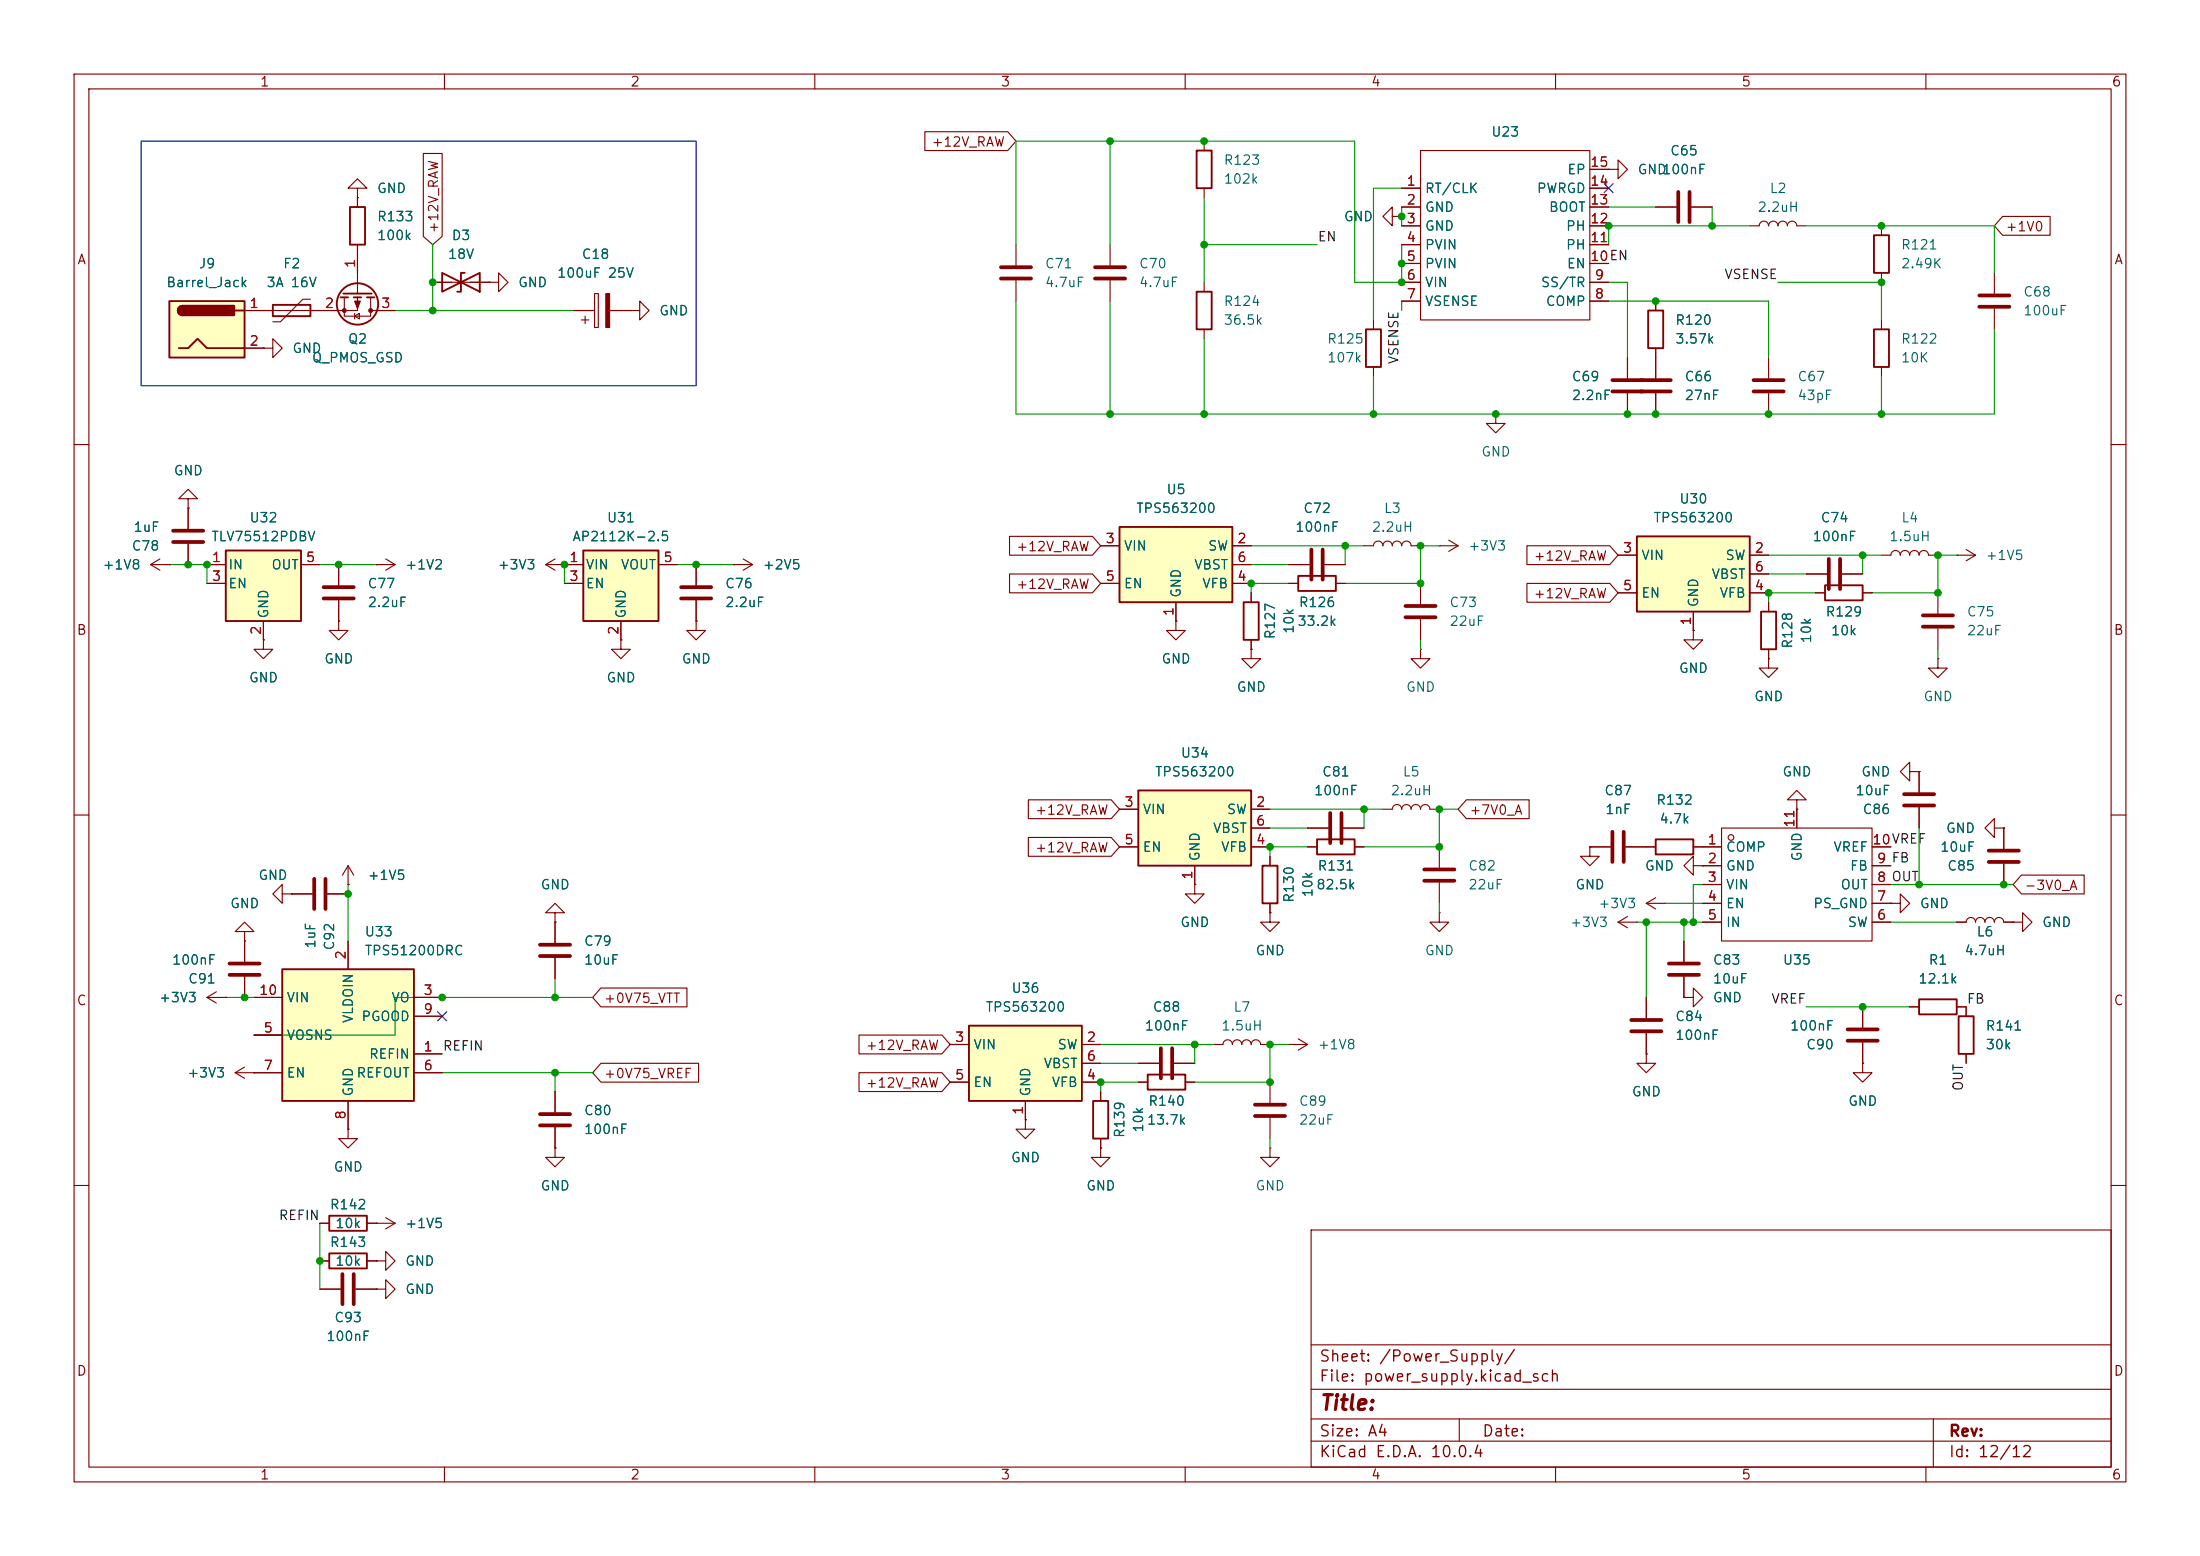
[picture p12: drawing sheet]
<svg xmlns="http://www.w3.org/2000/svg" width="297mm" height="210mm" viewBox="0 0 297 210" stroke-linecap="round" stroke-linejoin="round" font-family="sans-serif">
<g fill="none" stroke="#840000" stroke-width=".15">
<path d="M10 10h277v190h-277zM12 12h273v186h-273zM60 10v2M110 10v2M160 10v2M210 10v2M260 10v2M10 60h2M285 60h2M10 110h2M194.3 114.3v2.8M194.3 119.1v2.8"/>
<path d="M285 110h2M27.9 134.6l1.3 .8M27.9 134.6h2.6M29.2 133.9l-1.3 .7M30.5 134.6h.1M33 125.7h1.3l-1.3-1.2-1.3 1.2h1.3v1.3M33 127h.1M33 127v2.8M33 131.8v2.8M171.4 123.2v1.3h1.3l-1.3 1.2-1.2-1.2h1.2M171.4 123.2h.1M31.7 144.8l1.3 .7"/>
<path d="M31.7 144.8h2.6M33 144l-1.3 .8M34.3 144.8h.1M171.4 146.1v2.7M171.4 150.9v2.8M10 160h2M177 166h108v32h-108zM285 160h2M60 198v2M110 198v2M160 198v2M177 194.5h108"/>
<path d="M177 191.5h108M177 187.5h108M177 181.5h108M197 191.5v3M210 198v2M260 198v2M261 191.5v6.5"/>
</g>
<path d="M192.3 118.9h4M192.3 117.3h4M31 131.6h4.1M31 130h4.1M169.4 150.6h4.1M169.4 149.1h4.1" fill="none" stroke="#840000" stroke-width=".51"/>
<path d="M30.5 74.3h10.1v9.5h-10.1z" fill="#ffffc2"/>
<path d="M30.5 74.3h10.1v9.5h-10.1z" fill="none" stroke="#840000" stroke-width=".25"/>
<g fill="none" stroke="#840000" stroke-width=".15">
<path d="M35.6 47h1.2v-1.3l1.3 1.3-1.3 1.3v-1.3M35.6 47h.1M27.9 76.2h2.6M27.9 78.7h2.6M40.6 76.2h2.6M45.7 76.2v2.8M50.8 76.2h.1M50.8 76.2h2.5M52.1 75.4l1.2 .8M53.3 76.2l-1.2 .8M35.6 83.8v2.6M45.7 83.8v1.3h1.3l-1.3 1.3-1.3-1.3h1.3"/>
<path d="M45.7 83.8h.1M45.7 81v2.8M47 119.4h.1M47 116.8l-.8 1.3M47 116.8l.8 1.3M47 116.8v2.6M257.8 104.1v-1.2l-1.3 1.2 1.3 1.3v-1.3h1.3M259.1 104.1h.1M39.4 120.7h2.8M44.2 120.7h2.8"/>
</g>
<path d="M43.7 79.2h4.1M43.7 80.8h4.1M42.4 118.6v4.1M43.9 118.6v4.1" fill="none" stroke="#840000" stroke-width=".51"/>
<path d="M38.1 130.8h17.8v17.8h-17.8z" fill="#ffffc2"/>
<path d="M36.8 41.1h5.1v1.6h-5.1zM38.1 130.8h17.8v17.8h-17.8z" fill="none" stroke="#840000" stroke-width=".25"/>
<g fill="none" stroke="#840000" stroke-width=".15">
<path d="M35.6 41.9h7.6M41.9 40.4h-1l-3.1 3h-1M34.3 134.6h3.8M34.3 139.7h3.8M38.1 120.7v-1.3l-1.3 1.3 1.3 1.2v-1.2h1.3M39.4 120.7h.1M47 127v3.8M55.9 134.6h3.8M55.9 137.2h3.8M34.3 144.8h3.8M47 148.6v3.8M55.9 142.2h3.8"/>
<path d="M55.9 144.8h3.8"/>
</g>
<path d="M22.9 40.6h10.1v7.7h-10.1z" fill="#ffffc2"/>
<g fill="none" stroke="#840000" stroke-width=".25">
<path d="M46.4 39.6h3.8M161.5 39.4h2.1v5.1h-2.1zM22.9 40.6h10.1v7.7h-10.1zM24.1 47h1.3l1.3-1.3 1.2 1.3h5.1M24.6 41.3a.64 .64 0 0 0-.6 .6 .64 .64 0 0 0 .6 .6M31.7 41.9h1.3M46 40.1h1M47.8 40.1h1M49.5 40.1h1M170.4 116.8h2.1v5.1h-2.1zM177.8 113.3h5.1v2h-5.1zM259.1 134.9h5.1v2h-5.1z"/>
<path d="M264.4 137.2h2v5h-2zM44.4 164.1h5.1v2h-5.1zM44.4 169.2h5.1v2h-5.1z"/>
<circle cx="48.3" cy="41" r="2.79"/>
</g>
<g fill="#840000" stroke="#840000" stroke-width=".25">
<path d="M24.2 41.5l.4-.2v1.2a.63 .63 0 0 1-.5-.3 .63 .63 0 0 1 .1-.7z"/>
<path d="M24.6 41.3h7v1.2h-7z"/>
</g>
<g fill="none" stroke="#840000" stroke-width=".15">
<path d="M48.3 34.3v5.3M149.9 33v2.8M149.9 37.8v2.8M162.6 38.1v1.3M188 29.2v-1.3l-1.3 1.3 1.3 1.3v-1.3h1.2M189.2 29.2h.1M33 41.9h2.6M33 47h2.6M46.5 40.1v2.6h3.5v-2.6M47.9 42.7l.6-.4v.8zM47.9 42.3v.8M48.3 40.1v1.8h-5.1"/>
<path d="M50 41.9h3.3M162.6 44.5v1.2M171.4 115.6v1.2M176.5 111.8h2.8M176.5 114.3h1.3M181.4 111.8h2.7M182.9 114.3h1.2M259.1 104.1v2.8M259.1 109v2.8M74.9 123.2h1.3l-1.3-1.3-1.2 1.3h1.2v1.3M74.9 124.5h.1M74.9 124.5v2.8"/>
<path d="M74.9 129.3v2.8M171.4 121.9v1.3M255.3 121.9h1.2v-1.2l1.3 1.2-1.3 1.3v-1.3M255.3 121.9h.1M257.8 135.9h1.3M264.2 124.5h1.2a.64 .64 0 0 1 .7-.7 .64 .64 0 0 1 .6 .7 .64 .64 0 0 1 .6-.7 .64 .64 0 0 1 .7 .7 .64 .64 0 0 1 .6-.7 .64 .64 0 0 1 .6 .7 .64 .64 0 0 1 .7-.7 .64 .64 0 0 1 .6 .7h1.3M264.2 135.9h1.2v1.3M47 152.4v1.3h1.3l-1.3 1.2-1.3-1.2h1.3M47 152.4h.1M74.9 154.9v1.3h1.3l-1.3 1.3-1.2-1.3h1.2M74.9 154.9h.1M74.9 147.3v2.8"/>
<path d="M74.9 152.1v2.8M153.7 143.5h2.8M158.5 143.5h2.8M163.8 141h1.3a.64 .64 0 0 1 .6-.7 .64 .64 0 0 1 .7 .7 .64 .64 0 0 1 .6-.7 .64 .64 0 0 1 .6 .7 .64 .64 0 0 1 .7-.7 .64 .64 0 0 1 .6 .7 .64 .64 0 0 1 .6-.7 .64 .64 0 0 1 .7 .7h1.2M171.4 154.9v1.3h1.3l-1.3 1.3-1.2-1.3h1.2M171.4 154.9h.1M174 141h.1M174 141h2.5M175.3 140.2l1.2 .8M176.5 141l-1.2 .7M265.4 142.2v1.3M43.2 165.1h1.2"/>
<path d="M43.2 170.2h1.2M43.2 174h2.8M48 174h2.8M49.5 165.1h3.8M49.5 170.2h1.3M50.8 170.2h1.3v-1.3l1.2 1.3-1.2 1.3v-1.3M50.8 170.2h.1M50.8 165.1h.1M50.8 174h1.3v-1.3l1.2 1.3-1.2 1.3v-1.3M50.8 174h.1M52.1 164.3l1.2 .8M53.3 165.1l-1.2 .8"/>
</g>
<g fill="#840000" stroke="#840000" stroke-width=".15">
<path d="M47.9 40.6h.7l-.3 1.1z"/>
<circle cx="50" cy="41.9" r=".25"/>
<circle cx="46.5" cy="41.9" r=".25"/>
</g>
<g fill="none" stroke="#840000" stroke-width=".51">
<path d="M147.8 37.6h4.1M147.8 36.1h4.1M179.6 109.7v4.1M181.1 109.7v4.1M257 108.7h4.1M257 107.2h4.1M72.9 129h4.1M72.9 127.5h4.1M72.9 150.4h4.1M72.9 151.9h4.1M156.7 141.5v4M158.2 141.5v4"/>
<path d="M46.2 172v4M47.8 172v4"/>
</g>
<path d="M153.7 106.7h15.2v10.1h-15.2z" fill="#ffffc2"/>
<path d="M153.7 106.7h15.2v10.1h-15.2z" fill="none" stroke="#840000" stroke-width=".25"/>
<g fill="none" stroke="#840000" stroke-width=".15">
<path d="M137.2 33v2.8M137.2 37.8v2.8M151.1 109.2h2.6M151.1 114.3h2.6M161.3 119.4v1.3h1.3l-1.3 1.2-1.3-1.2h1.3M161.3 119.4h.1M161.3 116.8v2.6M168.9 109.2h2.5M168.9 114.3h2.5M168.9 111.8h2.5M214.6 114.3h2.8M219.5 114.3h2.7"/>
<path d="M269.2 111.8v-1.3l-1.2 1.3 1.2 1.2v-1.2h1.3M270.5 111.8h.1M270.5 111.8v2.8M270.5 116.6v2.8M271.8 124.5h1.2v-1.3l1.3 1.3-1.3 1.2v-1.2M271.8 124.5h.1"/>
</g>
<path d="M135.1 37.6h4.1M135.1 36.1h4.1M217.7 112.3v4M219.2 112.3v4M268.5 116.3h4M268.5 114.8h4" fill="none" stroke="#840000" stroke-width=".51"/>
<path d="M151.1 71.1h15.3v10.2h-15.3z" fill="#ffffc2"/>
<path d="M59.7 36.8l5.1 2.6v-2.6l-5.1 2.6zM62.7 36.8h-.5v2.6h-.5M161.5 20.3h2.1v5.1h-2.1zM151.1 71.1h15.3v10.2h-15.3zM223.5 113.3h5.1v2h-5.1z" fill="none" stroke="#840000" stroke-width=".25"/>
<g fill="none" stroke="#840000" stroke-width=".15">
<path d="M162.6 19.1v1.2M58.4 38.1h7.6M66 38.1h1.3v-1.3l1.3 1.3-1.3 1.3v-1.3M66 38.1h.1M80.3 39.6h.5v4.6h-.5zM162.6 25.4v1.3M77.5 41.9h2.8M78.5 43.2h1M79 42.7v1M82.3 41.9h2.8M85.1 41.9h1.3v-1.3l1.2 1.3-1.2 1.3v-1.3M85.1 41.9h.1"/>
<path d="M148.6 73.7h2.5M148.6 78.7h2.5M166.4 73.7h2.5M166.4 78.7h2.5M166.4 76.2h2.5M83.8 86.4v1.2h1.3l-1.3 1.3-1.3-1.3h1.3M83.8 86.4h.1M158.7 83.8v1.3h1.3l-1.3 1.3-1.2-1.3h1.2M158.7 83.8h.1M158.7 81.3v2.5M186.7 109.2h1.3a.64 .64 0 0 1 .6-.6 .64 .64 0 0 1 .6 .6 .64 .64 0 0 1 .7-.6 .64 .64 0 0 1 .6 .6 .64 .64 0 0 1 .6-.6 .64 .64 0 0 1 .7 .6 .64 .64 0 0 1 .6-.6 .64 .64 0 0 1 .6 .6h1.3M214.6 114.3v1.3h1.3l-1.3 1.2-1.2-1.2h1.2"/>
<path d="M214.6 114.3h.1M222.2 114.3h1.3M228.6 116.8v-1.2l-1.3 1.2 1.3 1.3v-1.3h1.3M228.6 114.3h1.3M229.9 116.8h.1M251.5 143.5v1.3h1.2l-1.2 1.3-1.3-1.3h1.3M251.5 143.5h.1"/>
</g>
<path d="M81.8 39.6h.5v4.6h-.5z" fill="#840000" stroke="#840000" stroke-width=".15"/>
<path d="M78.7 74.3h10.2v9.5h-10.2z" fill="#ffffc2"/>
<path d="M78.7 74.3h10.2v9.5h-10.2z" fill="none" stroke="#840000" stroke-width=".25"/>
<path d="M73.7 76.2h5M73.7 76.2l1.2 .8M74.9 75.4l-1.2 .8M76.2 76.2h.1M76.2 78.7h2.5M88.9 76.2h2.5M83.8 83.8v2.6M251.5 135.9v2.8M251.5 140.7v2.8" fill="none" stroke="#840000" stroke-width=".15"/>
<path d="M249.4 138.9h4.1M249.4 140.5h4.1" fill="none" stroke="#840000" stroke-width=".51"/>
<path d="M130.8 138.4h15.2v10.2h-15.2z" fill="#ffffc2"/>
<path d="M47.2 27.9h2.1v5.1h-2.1zM253 31.8h2v5h-2zM184.4 44.5h2v5h-2zM222.5 41.9h2v5.1h-2zM253 44.5h2v5h-2zM246.4 79h5.1v2h-5.1zM237.7 82.6h2.1v5h-2.1zM130.8 138.4h15.2v10.2h-15.2zM147.6 148.6h2v5.1h-2zM154.9 145h5.1v2.1h-5.1z" fill="none" stroke="#840000" stroke-width=".25"/>
<g fill="none" stroke="#840000" stroke-width=".15">
<path d="M48.3 25.4h1.2l-1.2-1.3-1.3 1.3h1.3v1.3M48.3 26.7h.1M48.3 26.7v1.2M48.3 33v1.3M189.2 25.4h2.6M189.2 27.9h2.6M189.2 30.5h2.6M189.2 33h2.6M189.2 35.6h2.6M189.2 38.1h2.6M191.8 20.3h22.8v22.9h-22.8zM214.6 25.4h2.6"/>
<path d="M214.6 27.9h2.6M214.6 30.5h2.6M214.6 33h2.6M214.6 35.6h2.6M214.6 38.1h2.6M214.6 22.9h2.6M217.2 22.9h1.2v-1.3l1.3 1.3-1.3 1.2v-1.2M217.2 22.9h.1M223.5 27.9h2.8M228.3 27.9h2.8M236.2 30.5h1.3a.64 .64 0 0 1 .6-.7 .64 .64 0 0 1 .7 .7 .64 .64 0 0 1 .6-.7 .64 .64 0 0 1 .6 .7 .64 .64 0 0 1 .7-.7 .64 .64 0 0 1 .6 .7 .64 .64 0 0 1 .6-.7 .64 .64 0 0 1 .7 .7h1.2M254 30.5v1.3"/>
<path d="M254 36.8v1.3M269.2 36.8v2.8M185.4 43.2v1.3M185.4 49.5v1.3M189.2 40.6h2.6M201.9 55.9v1.3h1.3l-1.3 1.2-1.2-1.2h1.2M201.9 55.9h.1M214.6 40.6h2.6M219.7 48.3v2.8M219.7 53.1v2.8M223.5 40.6v1.3M223.5 47v4.1"/>
<path d="M223.5 53.1v2.8M238.8 48.3v2.8M238.8 53.1v2.8M254 43.2v1.3M254 49.5v1.3M269.2 41.7v2.8M20.3 76.2l1.3 .8M20.3 76.2h2.6M21.6 75.4l-1.3 .8M22.9 76.2h.1M25.4 67.3h1.3l-1.3-1.3-1.3 1.3h1.3v1.3M25.4 68.6h.1"/>
<path d="M25.4 68.6v2.8M25.4 73.4v2.8M94 76.2v2.8M99.1 76.2h.1M99.1 76.2h2.5M100.3 75.4l1.3 .8M101.6 76.2l-1.3 .8M243.8 77.5h2.8M248.7 77.5h2.8M254 74.9h1.3a.64 .64 0 0 1 .6-.6 .64 .64 0 0 1 .6 .6 .64 .64 0 0 1 .7-.6 .64 .64 0 0 1 .6 .6 .64 .64 0 0 1 .6-.6 .64 .64 0 0 1 .7 .6 .64 .64 0 0 1 .6-.6 .64 .64 0 0 1 .6 .6h1.3M264.2 74.9h.1M264.2 74.9h2.5"/>
<path d="M265.4 74.2l1.3 .7M266.7 74.9l-1.3 .8M35.6 86.4v1.2h1.2l-1.2 1.3-1.3-1.3h1.3M35.6 86.4h.1M94 83.8v1.3h1.2l-1.2 1.3-1.3-1.3h1.3M94 83.8h.1M94 81v2.8M228.6 85.1v1.3h1.3l-1.3 1.2-1.3-1.2h1.3M228.6 85.1h.1M238.8 88.9v1.3h1.2l-1.2 1.2-1.3-1.2h1.3M238.8 88.9h.1M238.8 81.3v1.3"/>
<path d="M238.8 87.6v1.3M245.1 80h1.3M251.5 80h1.2M261.6 88.9v1.3h1.3l-1.3 1.2-1.3-1.2h1.3M261.6 88.9h.1M261.6 80v2.8M261.6 84.8v2.8M229.9 114.3h2.5M229.9 116.8h2.5M229.9 119.4h2.5M232.4 111.8h20.3v15.2h-20.3zM242.6 109.2v2.6"/>
<path d="M252.7 114.3h2.6M252.7 116.8h2.6M252.7 119.4h2.6M194.3 123.2v1.3h1.3l-1.3 1.2-1.3-1.2h1.3M194.3 123.2h.1M218.4 124.5l1.3 .7M218.4 124.5h2.6M219.7 123.7l-1.3 .8M221 124.5h.1M222.2 121.9l1.3 .8M222.2 121.9h2.6M222.2 134.6v2.8"/>
<path d="M222.2 139.4v2.8M223.5 121.2l-1.3 .7M224.8 121.9h.1M227.3 134.6h1.3v-1.2l1.3 1.2-1.3 1.3v-1.3M227.3 134.6h.1M227.3 127v2.8M227.3 131.8v2.8M229.9 124.5h2.5M229.9 121.9h2.5M252.7 124.5h2.6M252.7 121.9h2.6M128.3 141h2.5"/>
<path d="M128.3 146.1h2.5M138.4 151.1v1.3h1.3l-1.3 1.3-1.2-1.3h1.2M138.4 151.1h.1M138.4 148.6v2.5M146 141h2.6M146 146.1h2.6M146 143.5h2.6M148.6 154.9v1.3h1.3l-1.3 1.3-1.3-1.3h1.3M148.6 154.9h.1M148.6 147.3v1.3M148.6 153.7v1.2M153.7 146.1h1.2"/>
<path d="M160 146.1h1.3M222.2 142.2v1.3h1.3l-1.3 1.3-1.2-1.3h1.2M222.2 142.2h.1"/>
<circle cx="233.7" cy="113" r=".38"/>
</g>
<g fill="none" stroke="#840000" stroke-width=".51">
<path d="M226.6 25.9v4.1M228.1 25.9v4.1M267.2 39.9h4.1M217.7 51.3h7.9M217.7 52.8h7.9M236.7 51.3h4.1M236.7 52.8h4.1M267.2 41.4h4.1M23.4 71.6h4M23.4 73.2h4M91.9 79.2h4.1M246.9 75.4v4.1"/>
<path d="M248.4 75.4v4.1M91.9 80.8h4.1M259.6 84.6h4.1M259.6 83.1h4.1M220.2 137.7h4.1M220.2 139.2h4.1M225.3 130h4.1M225.3 131.6h4.1"/>
</g>
<path d="M221 72.4h15.2v10.2h-15.2z" fill="#ffffc2"/>
<path d="M175.3 77.7h5v2.1h-5zM221 72.4h15.2v10.2h-15.2zM167.9 81.3h2v5.1h-2z" fill="none" stroke="#840000" stroke-width=".25"/>
<g fill="none" stroke="#840000" stroke-width=".15">
<path d="M124.9 17.8h11.1l1.2 1.3-1.2 1.2h-11.1zM48.3 26.7h.1M48.3 26.7v1.2M48.3 33v3.8M57.1 20.7h2.6v11.2l-1.3 1.1-1.3-1.1zM58.4 38.1h2.6M63.5 38.1h2.5M66 38.1h.1M189.2 29.2h.1M189.2 38.1h2.6M189.2 25.4h2.6M189.2 27.9h2.6"/>
<path d="M189.2 30.5h2.6M189.2 33h2.6M189.2 35.6h2.6M214.6 38.1h2.6M214.6 25.4h2.6M214.6 27.9h2.6M214.6 30.5h2.6M214.6 33h2.6M214.6 35.6h2.6M214.6 22.9h2.6M217.2 22.9h.1M223.5 27.9h2.8"/>
<path d="M228.3 27.9h2.8M270.4 29.2h6.4v2.6h-6.4l-1.2-1.3zM33 41.9h3.8M33 47h2.6M35.6 47h.1M41.9 41.9h3.8M50.8 41.9h2.5M77.5 41.9h2.8M82.3 41.9h2.8M85.1 41.9h.1M189.2 40.6h2.6M214.6 40.6h2.6"/>
<path d="M219.7 48.3v2.8M219.7 53.1v2.8M223.5 40.6v1.3M223.5 47v4.1M223.5 53.1v2.8M22.9 76.2h.1M25.4 68.6h.1M25.4 68.6v2.8M25.4 73.4v2.8M27.9 76.2h2.6M27.9 78.7h2.6M40.6 76.2h2.6"/>
<path d="M45.7 76.2v2.8M50.8 76.2h.1M76.2 76.2h.1M76.2 76.2h2.5M76.2 78.7h2.5M88.9 76.2h2.5M94 76.2v2.8M99.1 76.2h.1M136.3 72.4h11.2l1.1 1.3-1.1 1.2h-11.2zM136.3 77.5h11.2l1.1 1.2-1.1 1.3h-11.2zM148.6 78.7h2.5M148.6 73.7h2.5"/>
<path d="M166.4 76.2h2.5M166.4 78.7h2.5M166.4 73.7h2.5M174 76.2h2.8M174 78.7h1.3M178.8 76.2h2.8M180.3 78.7h1.3M184.1 73.7h1.3a.64 .64 0 0 1 .7-.7 .64 .64 0 0 1 .6 .7 .64 .64 0 0 1 .6-.7 .64 .64 0 0 1 .7 .7 .64 .64 0 0 1 .6-.7 .64 .64 0 0 1 .6 .7 .64 .64 0 0 1 .7-.7 .64 .64 0 0 1 .6 .7h1.3M191.8 78.7v2.8M194.3 73.7h.1M194.3 73.7h2.5M195.6 72.9l1.2 .8"/>
<path d="M196.8 73.7l-1.2 .7M206.1 78.7h11.2l1.1 1.3-1.1 1.3h-11.2zM206.1 73.7h11.2l1.1 1.2-1.1 1.3h-11.2zM218.4 74.9h2.6M236.2 74.9h2.6M236.2 77.5h2.6M243.8 77.5h2.8M248.7 77.5h2.8M35.6 86.4h.1M35.6 83.8v2.6M45.7 83.8h.1M45.7 81v2.8"/>
<path d="M83.8 86.4h.1M83.8 83.8v2.6M94 83.8h.1M94 81v2.8M158.7 83.8h.1M158.7 81.3v2.5M168.9 87.6v1.3h1.3l-1.3 1.3-1.3-1.3h1.3M168.9 87.6h.1M168.9 80v1.3M168.9 86.4v1.2M191.8 87.6v1.3h1.2l-1.2 1.3-1.3-1.3h1.3M191.8 87.6h.1"/>
<path d="M191.8 83.6v2.8M218.4 80h2.6M228.6 85.1h.1M228.6 82.6v2.5M236.2 80h2.6M238.8 88.9h.1M238.8 81.3v1.3M238.8 87.6v1.3M245.1 80h1.3M251.5 80h1.2M47 119.4h.1M138.8 107.9h11.2l1.1 1.3-1.1 1.3h-11.2z"/>
<path d="M138.8 113h11.2l1.1 1.3-1.1 1.3h-11.2zM151.1 109.2h2.6M151.1 114.3h2.6M161.3 119.4h.1M161.3 116.8v2.6M168.9 109.2h2.5M168.9 114.3h2.5M168.9 111.8h2.5M171.4 115.6v1.2M176.5 114.3h1.3M176.5 111.8h2.8M181.4 111.8h2.7"/>
<path d="M182.9 114.3h1.2M198 107.9h8.4v2.6h-8.4l-1.2-1.3zM214.6 114.3h.1M214.6 114.3h2.8M219.5 114.3h4M228.6 114.3h3.8M229.9 116.8h.1M229.9 116.8h2.5M229.9 119.4h2.5M242.6 108h1.2l-1.2-1.3-1.3 1.3h1.3v1.2M242.6 109.2h.1M242.6 109.2v2.6"/>
<path d="M252.7 114.3h2.6M252.7 116.8h2.6M252.7 119.4h2.6M259.1 104.1h.1M259.1 104.1v2.8M259.1 109v2.8M270.5 111.8h.1M270.5 111.8v2.8M270.5 116.6v2.8M272.9 118.1h8.5v2.6h-8.5l-1.1-1.3zM30.5 134.6h.1M33 127h.1"/>
<path d="M33 127v2.8M33 131.8v2.8M34.3 134.6h3.8M34.3 139.7h3.8M39.4 120.7h.1M39.4 120.7h2.8M44.2 120.7h2.8M47 127v3.8M55.9 134.6h3.8M55.9 137.2h3.8M74.9 124.5h.1M74.9 124.5v2.8"/>
<path d="M74.9 129.3v2.8M81.1 133.3h11.6v2.6h-11.6l-1.1-1.3zM116 139.7h11.2l1.1 1.3-1.1 1.2h-11.2zM171.4 123.2h.1M171.4 121.9v1.3M222.2 134.6v2.8M222.2 139.4v2.8M227.3 134.6h.1M227.3 127v2.8M227.3 131.8v2.8M229.9 124.5h2.5M229.9 121.9h2.5"/>
<path d="M251.5 135.9v2.8M252.7 124.5h2.6M252.7 121.9h2.6M255.3 121.9h.1M257.8 135.9h1.3M264.2 135.9h1.2v1.3M264.2 124.5h1.2M270.5 124.5h1.3M271.8 124.5h.1M34.3 144.8h.1M34.3 144.8h3.8M47 152.4h.1"/>
<path d="M47 148.6v3.8M55.9 142.2h3.8M55.9 144.8h3.8M74.9 154.9h.1M74.9 147.3v2.8M74.9 152.1v2.8M81.1 143.5h13.2v2.6h-13.2l-1.1-1.3zM116 144.8h11.2l1.1 1.3-1.1 1.2h-11.2zM128.3 141h2.5M128.3 146.1h2.5M138.4 151.1h.1M138.4 148.6v2.5"/>
<path d="M146 143.5h2.6M146 141h2.6M146 146.1h2.6M148.6 154.9h.1M148.6 147.3v1.3M148.6 153.7v1.2M153.7 143.5h2.8M153.7 146.1h1.2M158.5 143.5h2.8M160 146.1h1.3M222.2 142.2h.1M251.5 143.5h.1"/>
<path d="M251.5 140.7v2.8M265.4 142.2v1.3M43.2 165.1h1.2M43.2 170.2h1.2M43.2 174h2.8M48 174h2.8M49.5 165.1h1.3M49.5 170.2h1.3M50.8 170.2h.1M50.8 165.1h.1M50.8 174h.1"/>
</g>
<path d="M177 74.2v4M178.6 74.2v4M189.7 83.3h4.1M189.7 81.8h4.1" fill="none" stroke="#840000" stroke-width=".51"/>
<g fill="none" stroke="#009600" stroke-width=".15">
<path d="M149.9 19.1v13.9M58.4 33v8.9M137.2 33v-13.9h45.7v19h6.3v-5.1M162.6 26.7v11.4M162.6 33h15.2M189.2 27.9v2.6M189.2 25.4h-3.8v17.8M217.2 38.1h2.5v10.2M217.2 27.9h6.3M231.1 27.9v2.6M236.2 30.5h-19v2.5M240 38.1h14v5.1"/>
<path d="M243.8 30.5h25.4v6.3M53.3 41.9h24.2M137.2 40.6v15.3h132v-11.4M149.9 40.6v15.3M162.6 45.7v10.2M185.4 50.8v5.1M189.2 40.6v1.3M217.2 40.6h21.6v7.7M254 50.8v5.1M22.9 76.2h5v2.5M43.2 76.2h7.6M76.2 76.2v2.5"/>
<path d="M91.4 76.2h7.7M168.9 76.2h5.1M168.9 73.7h15.2M174 78.7h-5.1v1.3M181.6 73.7v2.5M194.3 73.7h-2.5v5h-10.2M238.8 74.9h15.2M238.8 77.5h5M251.5 74.9v2.6M264.2 74.9h-2.6v5.1h-8.9M191.8 86.4v1.2M245.1 80h-6.3v1.3"/>
<path d="M261.6 87.6v1.3M47 119.4v7.6M171.4 109.2h15.3M171.4 111.8h5.1M176.5 114.3h-5.1v1.3M184.1 109.2v2.6M196.8 109.2h-2.5v5.1h-10.2M229.9 119.4h-1.3v5.1M255.3 119.4h16.5M259.1 111.8v7.6M30.5 134.6h3.8M74.9 132.1v2.5"/>
<path d="M80 134.6h-26.7v5.1h-19M194.3 121.9v1.3M221 124.5h8.9M222.2 124.5v10.1M224.8 121.9h5.1M227.3 124.5v2.5M243.8 135.9h14M255.3 124.5h8.9M59.7 144.8h20.3M74.9 144.8v2.5M148.6 141h15.2M148.6 143.5h5.1"/>
<path d="M153.7 146.1h-5.1v1.2M161.3 141v2.5M171.4 153.7v1.2M174 141h-2.6v5.1h-10.1M43.2 165.1v8.9"/>
</g>
<path d="M216.6 24.8l1.2 1.2M217.8 24.8l-1.2 1.2M59.1 136.6l1.2 1.2M60.3 136.6l-1.2 1.2" fill="none" stroke="#000084" stroke-width=".15"/>
<path d="M19 19.1h75v33h-75z" fill="none" stroke="#0000c2" stroke-width=".15"/>
<g fill="#009600" stroke="#009600" stroke-width=".14">
<circle cx="33" cy="134.6" r=".46"/>
<circle cx="74.9" cy="134.6" r=".46"/>
<circle cx="59.7" cy="134.6" r=".46"/>
<circle cx="47" cy="120.7" r=".46"/>
<circle cx="74.9" cy="144.8" r=".46"/>
<circle cx="43.2" cy="170.2" r=".46"/>
<circle cx="162.6" cy="55.9" r=".46"/>
<circle cx="162.6" cy="33" r=".46"/>
<circle cx="149.9" cy="55.9" r=".46"/>
<circle cx="149.9" cy="19.1" r=".46"/>
<circle cx="162.6" cy="19.1" r=".46"/>
<circle cx="58.4" cy="41.9" r=".46"/>
<circle cx="58.4" cy="38.1" r=".46"/>
<circle cx="76.2" cy="76.2" r=".46"/>
<circle cx="27.9" cy="76.2" r=".46"/>
<circle cx="25.4" cy="76.2" r=".46"/>
<circle cx="94" cy="76.2" r=".46"/>
<circle cx="45.7" cy="76.2" r=".46"/>
<circle cx="161.3" cy="141" r=".46"/>
<circle cx="171.4" cy="141" r=".46"/>
<circle cx="171.4" cy="146.1" r=".46"/>
<circle cx="148.6" cy="146.1" r=".46"/>
<circle cx="184.1" cy="109.2" r=".46"/>
<circle cx="171.4" cy="114.3" r=".46"/>
<circle cx="194.3" cy="109.2" r=".46"/>
<circle cx="194.3" cy="114.3" r=".46"/>
<circle cx="228.6" cy="124.5" r=".46"/>
<circle cx="227.3" cy="124.5" r=".46"/>
<circle cx="222.2" cy="124.5" r=".46"/>
<circle cx="201.9" cy="55.9" r=".46"/>
<circle cx="185.4" cy="55.9" r=".46"/>
<circle cx="219.7" cy="55.9" r=".46"/>
<circle cx="189.2" cy="29.2" r=".46"/>
<circle cx="189.2" cy="38.1" r=".46"/>
<circle cx="189.2" cy="35.6" r=".46"/>
<circle cx="254" cy="30.5" r=".46"/>
<circle cx="231.1" cy="30.5" r=".46"/>
<circle cx="217.2" cy="30.5" r=".46"/>
<circle cx="223.5" cy="40.6" r=".46"/>
<circle cx="254" cy="38.1" r=".46"/>
<circle cx="223.5" cy="55.9" r=".46"/>
<circle cx="238.8" cy="55.9" r=".46"/>
<circle cx="261.6" cy="80" r=".46"/>
<circle cx="254" cy="55.9" r=".46"/>
<circle cx="251.5" cy="74.9" r=".46"/>
<circle cx="261.6" cy="74.9" r=".46"/>
<circle cx="238.8" cy="80" r=".46"/>
<circle cx="181.6" cy="73.7" r=".46"/>
<circle cx="191.8" cy="73.7" r=".46"/>
<circle cx="191.8" cy="78.7" r=".46"/>
<circle cx="168.9" cy="78.7" r=".46"/>
<circle cx="259.1" cy="119.4" r=".46"/>
<circle cx="270.5" cy="119.4" r=".46"/>
<circle cx="251.5" cy="135.9" r=".46"/>
</g>
<text font-size="2" fill="#840000" x="178" y="190.8">Title:</text>
<g font-size="1.5" fill="#840000">
<text x="178" y="184.2">Sheet: /Power_Supply/</text>
<text x="178" y="186.9">File: power_supply.kicad_sch</text>
<text x="178" y="197.1">KiCad E.D.A. 10.0.4</text>
<text x="178" y="194.3">Size: A4</text>
<text x="200" y="194.3">Date:</text>
<text x="263" y="194.3">Rev:</text>
<text x="263" y="197.1">Id: 12/12</text>
</g>
<g font-size="1.3" fill="#840000">
<text x="35" y="12">1</text>
<text x="85" y="12">2</text>
<text x="135" y="12">3</text>
<text x="185" y="12">4</text>
<text x="235" y="12">5</text>
<text x="285" y="12">6</text>
<text x="125.7" y="20.1">+12V_RAW</text>
<text x="10.3" y="36">A</text>
<text x="59.5" y="31.6" transform="rotate(-90 59.5 31.6)">+12V_RAW</text>
<text x="270.7" y="31.5">+1V0</text>
<text x="285.3" y="36">A</text>
<text x="137.1" y="74.7">+12V_RAW</text>
<text x="207" y="76">+12V_RAW</text>
<text x="137.1" y="79.8">+12V_RAW</text>
<text x="207" y="81.1">+12V_RAW</text>
<text x="10.3" y="86">B</text>
<text x="285.3" y="86">B</text>
<text x="139.6" y="110.3">+12V_RAW</text>
<text x="198.3" y="110.3">+7V0_A</text>
<text x="139.6" y="115.4">+12V_RAW</text>
<text x="273.2" y="120.4">-3V0_A</text>
<text x="10.3" y="136">C</text>
<text x="81.4" y="135.7">+0V75_VTT</text>
<text x="285.3" y="136">C</text>
<text x="116.8" y="142">+12V_RAW</text>
<text x="81.4" y="145.8">+0V75_VREF</text>
<text x="116.8" y="147.1">+12V_RAW</text>
<text x="10.3" y="186">D</text>
<text x="285.3" y="186">D</text>
<text x="35" y="200">1</text>
<text x="85" y="200">2</text>
<text x="135" y="200">3</text>
<text x="185" y="200">4</text>
<text x="235" y="200">5</text>
<text x="285" y="200">6</text>
</g>
<g font-size="1.3" fill="#006464">
<text x="165.1" y="22.6">R123</text>
<text x="201.2" y="18.8">U23</text>
<text x="211.5" y="23.8">EP</text>
<text x="221" y="23.8">GND</text>
<text x="224.3" y="23.8">100nF</text>
<text x="225.4" y="21.3">C65</text>
<text x="50.8" y="26.4">GND</text>
<text x="165.1" y="25.1">102k</text>
<text x="192.3" y="26.4">RT/CLK</text>
<text x="192.3" y="28.9">GND</text>
<text x="207.4" y="26.4">PWRGD</text>
<text x="209" y="28.9">BOOT</text>
<text x="237.2" y="28.9">2.2uH</text>
<text x="238.8" y="26.4">L2</text>
<text x="50.8" y="30.2">R133</text>
<text x="50.8" y="32.7">100k</text>
<text x="60.4" y="35.3">18V</text>
<text x="60.9" y="32.7">D3</text>
<text x="78.4" y="35.3">C18</text>
<text x="181.3" y="30.2">GND</text>
<text x="192.3" y="31.5">GND</text>
<text x="192.3" y="34">PVIN</text>
<text x="211.3" y="34">PH</text>
<text x="211.3" y="31.5">PH</text>
<text x="256.5" y="34">R121</text>
<text x="22.4" y="39.1">Barrel_Jack</text>
<text x="26.7" y="36.5">J9</text>
<text x="35.9" y="39.1">3A 16V</text>
<text x="38.1" y="36.5">F2</text>
<text x="69.9" y="39.1">GND</text>
<text x="75.1" y="37.8">100uF 25V</text>
<text x="141" y="36.5">C71</text>
<text x="141" y="39.1">4.7uF</text>
<text x="153.7" y="36.5">C70</text>
<text x="153.7" y="39.1">4.7uF</text>
<text x="165.1" y="41.6">R124</text>
<text x="192.3" y="36.5">PVIN</text>
<text x="192.3" y="39.1">VIN</text>
<text x="192.3" y="41.6">VSENSE</text>
<text x="207.9" y="39.1">SS/TR</text>
<text x="208.6" y="41.6">COMP</text>
<text x="211.4" y="36.5">EN</text>
<text x="256.5" y="36.5">2.49K</text>
<text x="273.1" y="40.3">C68</text>
<text x="39.4" y="48">GND</text>
<text x="46.9" y="46.7">Q2</text>
<text x="88.9" y="42.9">GND</text>
<text x="165.1" y="44.2">36.5k</text>
<text x="179.1" y="46.7">R125</text>
<text x="226.1" y="44.2">R120</text>
<text x="226.1" y="46.7">3.57k</text>
<text x="256.5" y="46.7">R122</text>
<text x="273.1" y="42.9">100uF</text>
<text x="42" y="49.2">Q_PMOS_GSD</text>
<text x="179.1" y="49.2">107k</text>
<text x="212.1" y="51.8">C69</text>
<text x="227.3" y="51.8">C66</text>
<text x="242.6" y="51.8">C67</text>
<text x="256.5" y="49.2">10K</text>
<text x="212.1" y="54.3">2.2nF</text>
<text x="227.3" y="54.3">27nF</text>
<text x="242.6" y="54.3">43pF</text>
<text x="23.4" y="64.5">GND</text>
<text x="199.9" y="61.9">GND</text>
<text x="33.6" y="70.8">U32</text>
<text x="81.8" y="70.8">U31</text>
<text x="153.3" y="69.6">TPS563200</text>
<text x="157.4" y="67">U5</text>
<text x="175.9" y="69.6">C72</text>
<text x="186.7" y="69.6">L3</text>
<text x="223.1" y="70.8">TPS563200</text>
<text x="226.6" y="68.3">U30</text>
<text x="245.7" y="70.8">C74</text>
<text x="256.6" y="70.8">L4</text>
<text x="13.8" y="77.2">+1V8</text>
<text x="17.7" y="74.6">C78</text>
<text x="17.9" y="72.1">1uF</text>
<text x="28.4" y="73.4">TLV75512PDBV</text>
<text x="30.7" y="77.2">IN</text>
<text x="36.6" y="77.2">OUT</text>
<text x="54.6" y="77.2">+1V2</text>
<text x="67.1" y="77.2">+3V3</text>
<text x="77.2" y="73.4">AP2112K-2.5</text>
<text x="79" y="77.2">VIN</text>
<text x="83.7" y="77.2">VOUT</text>
<text x="102.9" y="77.2">+2V5</text>
<text x="151.6" y="74.6">VIN</text>
<text x="161.1" y="77.2">VBST</text>
<text x="163" y="74.6">SW</text>
<text x="174.8" y="72.1">100nF</text>
<text x="185.1" y="72.1">2.2uH</text>
<text x="198.1" y="74.6">+3V3</text>
<text x="221.5" y="75.9">VIN</text>
<text x="232.8" y="75.9">SW</text>
<text x="244.6" y="73.4">100nF</text>
<text x="255" y="73.4">1.5uH</text>
<text x="268" y="75.9">+1V5</text>
<text x="30.7" y="79.7">EN</text>
<text x="36.5" y="83.6" transform="rotate(-90 36.5 83.6)">GND</text>
<text x="49.5" y="79.7">C77</text>
<text x="49.5" y="82.3">2.2uF</text>
<text x="79" y="79.7">EN</text>
<text x="84.8" y="83.6" transform="rotate(-90 84.8 83.6)">GND</text>
<text x="97.8" y="79.7">C76</text>
<text x="97.8" y="82.3">2.2uF</text>
<text x="151.6" y="79.7">EN</text>
<text x="159.7" y="80.8" transform="rotate(-90 159.7 80.8)">GND</text>
<text x="162.2" y="79.7">VFB</text>
<text x="175.2" y="82.3">R126</text>
<text x="195.6" y="82.3">C73</text>
<text x="221.5" y="81">EN</text>
<text x="229.6" y="82" transform="rotate(-90 229.6 82)">GND</text>
<text x="231" y="78.4">VBST</text>
<text x="232.1" y="81">VFB</text>
<text x="246.4" y="83.5">R129</text>
<text x="265.4" y="83.5">C75</text>
<text x="43.7" y="89.9">GND</text>
<text x="91.9" y="89.9">GND</text>
<text x="156.7" y="89.9">GND</text>
<text x="172.4" y="86.4" transform="rotate(-90 172.4 86.4)">R127</text>
<text x="175" y="85.6" transform="rotate(-90 175 85.6)">10k</text>
<text x="175.1" y="84.8">33.2k</text>
<text x="195.6" y="84.8">22uF</text>
<text x="242.3" y="87.6" transform="rotate(-90 242.3 87.6)">R128</text>
<text x="244.8" y="86.9" transform="rotate(-90 244.8 86.9)">10k</text>
<text x="247.1" y="86.1">10k</text>
<text x="265.4" y="86.1">22uF</text>
<text x="33.5" y="92.4">GND</text>
<text x="81.8" y="92.4">GND</text>
<text x="166.9" y="93.7">GND</text>
<text x="189.7" y="93.7">GND</text>
<text x="226.6" y="91.1">GND</text>
<text x="236.7" y="95">GND</text>
<text x="259.6" y="95">GND</text>
<text x="155.8" y="105.1">TPS563200</text>
<text x="159.3" y="102.6">U34</text>
<text x="177.3" y="107.7">100nF</text>
<text x="178.4" y="105.1">C81</text>
<text x="187.6" y="107.7">2.2uH</text>
<text x="189.3" y="105.1">L5</text>
<text x="216.5" y="107.7">C87</text>
<text x="240.5" y="105.1">GND</text>
<text x="250.4" y="107.7">10uF</text>
<text x="251.2" y="105.1">GND</text>
<text x="154.2" y="110.2">VIN</text>
<text x="163.7" y="112.7">VBST</text>
<text x="165.5" y="110.2">SW</text>
<text x="216.6" y="110.2">1nF</text>
<text x="223.5" y="108.9">R132</text>
<text x="223.9" y="111.5">4.7k</text>
<text x="251.4" y="110.2">C86</text>
<text x="262.6" y="112.7">GND</text>
<text x="34.8" y="119.1">GND</text>
<text x="49.5" y="119.1">+1V5</text>
<text x="154.2" y="115.3">EN</text>
<text x="162.3" y="116.3" transform="rotate(-90 162.3 116.3)">GND</text>
<text x="164.8" y="115.3">VFB</text>
<text x="177.8" y="117.8">R131</text>
<text x="198.1" y="117.8">C82</text>
<text x="222" y="117.8">GND</text>
<text x="232.9" y="115.3">COMP</text>
<text x="232.9" y="117.8">GND</text>
<text x="243.5" y="116.3" transform="rotate(-90 243.5 116.3)">GND</text>
<text x="247.4" y="115.3">VREF</text>
<text x="249.7" y="117.8">FB</text>
<text x="261.8" y="115.3">10uF</text>
<text x="262.8" y="117.8">C85</text>
<text x="31" y="122.9">GND</text>
<text x="72.9" y="120.4">GND</text>
<text x="159.3" y="125.4">GND</text>
<text x="175" y="121.9" transform="rotate(-90 175 121.9)">R130</text>
<text x="177.5" y="121.2" transform="rotate(-90 177.5 121.2)">10k</text>
<text x="177.6" y="120.4">82.5k</text>
<text x="198.1" y="120.4">22uF</text>
<text x="211.9" y="125.4">+3V3</text>
<text x="212.6" y="120.4">GND</text>
<text x="215.7" y="122.9">+3V3</text>
<text x="232.9" y="120.4">VIN</text>
<text x="232.9" y="122.9">EN</text>
<text x="232.9" y="125.4">IN</text>
<text x="244.7" y="122.9">PS_GND</text>
<text x="248.4" y="120.4">OUT</text>
<text x="249.4" y="125.4">SW</text>
<text x="259.1" y="122.9">GND</text>
<text x="275.6" y="125.4">GND</text>
<text x="23.1" y="130.5">100nF</text>
<text x="42.9" y="128.1" transform="rotate(-90 42.9 128.1)">1uF</text>
<text x="45.4" y="128.4" transform="rotate(-90 45.4 128.4)">C92</text>
<text x="49.1" y="126.7">U33</text>
<text x="49.1" y="129.2">TPS51200DRC</text>
<text x="78.7" y="128">C79</text>
<text x="78.7" y="130.5">10uF</text>
<text x="169.4" y="129.2">GND</text>
<text x="192.3" y="129.2">GND</text>
<text x="231.1" y="130.5">C83</text>
<text x="240.6" y="130.5">U35</text>
<text x="260.3" y="130.5">R1</text>
<text x="265.1" y="129.2">4.7uH</text>
<text x="266.7" y="126.7">L6</text>
<text x="21.4" y="135.6">+3V3</text>
<text x="25.3" y="133.1">C91</text>
<text x="38.6" y="135.6">VIN</text>
<text x="52.7" y="135.6">VO</text>
<text x="133" y="136.9">TPS563200</text>
<text x="136.5" y="134.3">U36</text>
<text x="155.5" y="136.9">C88</text>
<text x="166.4" y="136.9">L7</text>
<text x="231.1" y="135.6">GND</text>
<text x="231.1" y="133.1">10uF</text>
<text x="258.9" y="133.1">12.1k</text>
<text x="38.6" y="140.7">VOSNS</text>
<text x="48" y="138.2" transform="rotate(-90 48 138.2)">VLDOIN</text>
<text x="48.7" y="138.1">PGOOD</text>
<text x="49.7" y="143.2">REFIN</text>
<text x="131.3" y="141.9">VIN</text>
<text x="142.7" y="141.9">SW</text>
<text x="154.4" y="139.4">100nF</text>
<text x="164.8" y="139.4">1.5uH</text>
<text x="177.8" y="141.9">+1V8</text>
<text x="226.1" y="140.7">100nF</text>
<text x="226.1" y="138.1">C84</text>
<text x="241.6" y="139.4">100nF</text>
<text x="243.7" y="141.9">C90</text>
<text x="268" y="139.4">R141</text>
<text x="268" y="141.9">30k</text>
<text x="25.2" y="145.8">+3V3</text>
<text x="38.6" y="145.8">EN</text>
<text x="48" y="148.1" transform="rotate(-90 48 148.1)">GND</text>
<text x="48" y="145.8">REFOUT</text>
<text x="131.3" y="147">EN</text>
<text x="139.4" y="148.1" transform="rotate(-90 139.4 148.1)">GND</text>
<text x="140.8" y="144.5">VBST</text>
<text x="141.9" y="147">VFB</text>
<text x="154.9" y="149.6">R140</text>
<text x="175.3" y="149.6">C89</text>
<text x="220.2" y="148.3">GND</text>
<text x="249.4" y="149.6">GND</text>
<text x="78.7" y="153.4">100nF</text>
<text x="78.7" y="150.8">C80</text>
<text x="152.1" y="153.7" transform="rotate(-90 152.1 153.7)">R139</text>
<text x="154.6" y="153" transform="rotate(-90 154.6 153)">10k</text>
<text x="154.7" y="152.1">13.7k</text>
<text x="175.3" y="152.1">22uF</text>
<text x="45" y="158.5">GND</text>
<text x="72.9" y="161">GND</text>
<text x="136.4" y="157.2">GND</text>
<text x="146.6" y="161">GND</text>
<text x="169.4" y="161">GND</text>
<text x="44.4" y="163.5">R142</text>
<text x="45.2" y="166.1">10k</text>
<text x="54.6" y="166.1">+1V5</text>
<text x="44.4" y="168.6">R143</text>
<text x="45.2" y="171.2">10k</text>
<text x="54.6" y="171.2">GND</text>
<text x="45" y="178.8">C93</text>
<text x="54.6" y="175">GND</text>
<text x="44" y="181.3">100nF</text>
</g>
<g font-size="1.3" fill="#a90000">
<text x="214.6" y="22.8">15</text>
<text x="189.8" y="25.4">1</text>
<text x="189.8" y="27.9">2</text>
<text x="214.6" y="27.9">13</text>
<text x="214.6" y="25.4">14</text>
<text x="189.8" y="30.5">3</text>
<text x="189.8" y="33">4</text>
<text x="189.8" y="35.5">5</text>
<text x="214.6" y="35.5">10EN</text>
<text x="214.6" y="33">11</text>
<text x="214.6" y="30.5">12</text>
<text x="214.6" y="35.5">10</text>
<text x="33.6" y="41.9">1</text>
<text x="43.7" y="41.9">2</text>
<text x="48.2" y="36.3" transform="rotate(-90 48.2 36.3)">1</text>
<text x="51.4" y="41.9">3</text>
<text x="189.8" y="38.1">6</text>
<text x="189.8" y="40.6">7</text>
<text x="215.2" y="40.6">8</text>
<text x="215.2" y="38.1">9</text>
<text x="33.6" y="47">2</text>
<text x="28.5" y="76.2">1</text>
<text x="41.2" y="76.2">5</text>
<text x="76.8" y="76.2">1</text>
<text x="89.5" y="76.2">5</text>
<text x="149.2" y="73.6">3</text>
<text x="166.9" y="73.6">2</text>
<text x="166.9" y="76.2">6</text>
<text x="219" y="74.9">3</text>
<text x="236.8" y="74.9">2</text>
<text x="236.8" y="77.4">6</text>
<text x="28.5" y="78.7">3</text>
<text x="76.8" y="78.7">3</text>
<text x="149.2" y="78.7">5</text>
<text x="158.7" y="83.3" transform="rotate(-90 158.7 83.3)">1</text>
<text x="166.9" y="78.7">4</text>
<text x="219" y="80">5</text>
<text x="236.8" y="80">4</text>
<text x="35.5" y="85.8" transform="rotate(-90 35.5 85.8)">2</text>
<text x="83.8" y="85.8" transform="rotate(-90 83.8 85.8)">2</text>
<text x="228.6" y="84.5" transform="rotate(-90 228.6 84.5)">1</text>
<text x="151.7" y="109.2">3</text>
<text x="169.5" y="109.2">2</text>
<text x="169.5" y="111.7">6</text>
<text x="242.5" y="111.8" transform="rotate(-90 242.5 111.8)">11</text>
<text x="151.7" y="114.3">5</text>
<text x="161.3" y="118.8" transform="rotate(-90 161.3 118.8)">1</text>
<text x="169.5" y="114.3">4</text>
<text x="230.4" y="114.3">1</text>
<text x="230.4" y="116.8">2</text>
<text x="230.4" y="119.4">3</text>
<text x="252.7" y="114.3">10VREF</text>
<text x="252.7" y="114.3">10</text>
<text x="253.3" y="119.4">8 OUT</text>
<text x="253.3" y="116.8">9 FB</text>
<text x="253.3" y="119.4">8</text>
<text x="253.3" y="116.8">9</text>
<text x="230.4" y="121.9">4</text>
<text x="230.4" y="124.4">5</text>
<text x="253.3" y="124.4">6</text>
<text x="253.3" y="121.9">7</text>
<text x="47" y="129.6" transform="rotate(-90 47 129.6)">2</text>
<text x="34.9" y="134.6">10</text>
<text x="57.1" y="134.6">3</text>
<text x="57.1" y="137.1">9</text>
<text x="35.5" y="139.7">5</text>
<text x="57.1" y="142.2">1</text>
<text x="128.8" y="140.9">3</text>
<text x="146.6" y="140.9">2</text>
<text x="146.6" y="143.5">6</text>
<text x="35.5" y="144.8">7</text>
<text x="57.1" y="144.8">6</text>
<text x="128.8" y="146">5</text>
<text x="146.6" y="146">4</text>
<text x="47" y="151.2" transform="rotate(-90 47 151.2)">8</text>
<text x="138.4" y="150.6" transform="rotate(-90 138.4 150.6)">1</text>
</g>
<g font-size="1.3" fill="#0f0f0f">
<text x="177.8" y="32.9">EN</text>
<text x="232.7" y="38">VSENSE</text>
<text x="189.1" y="49.2" transform="rotate(-90 189.1 49.2)">VSENSE</text>
<text x="239" y="135.8">VREF</text>
<text x="265.4" y="135.8">FB</text>
<text x="59.7" y="142.1">REFIN</text>
<text x="265.3" y="147.3" transform="rotate(-90 265.3 147.3)">OUT</text>
<text x="37.5" y="165">REFIN</text>
</g>
</svg>
